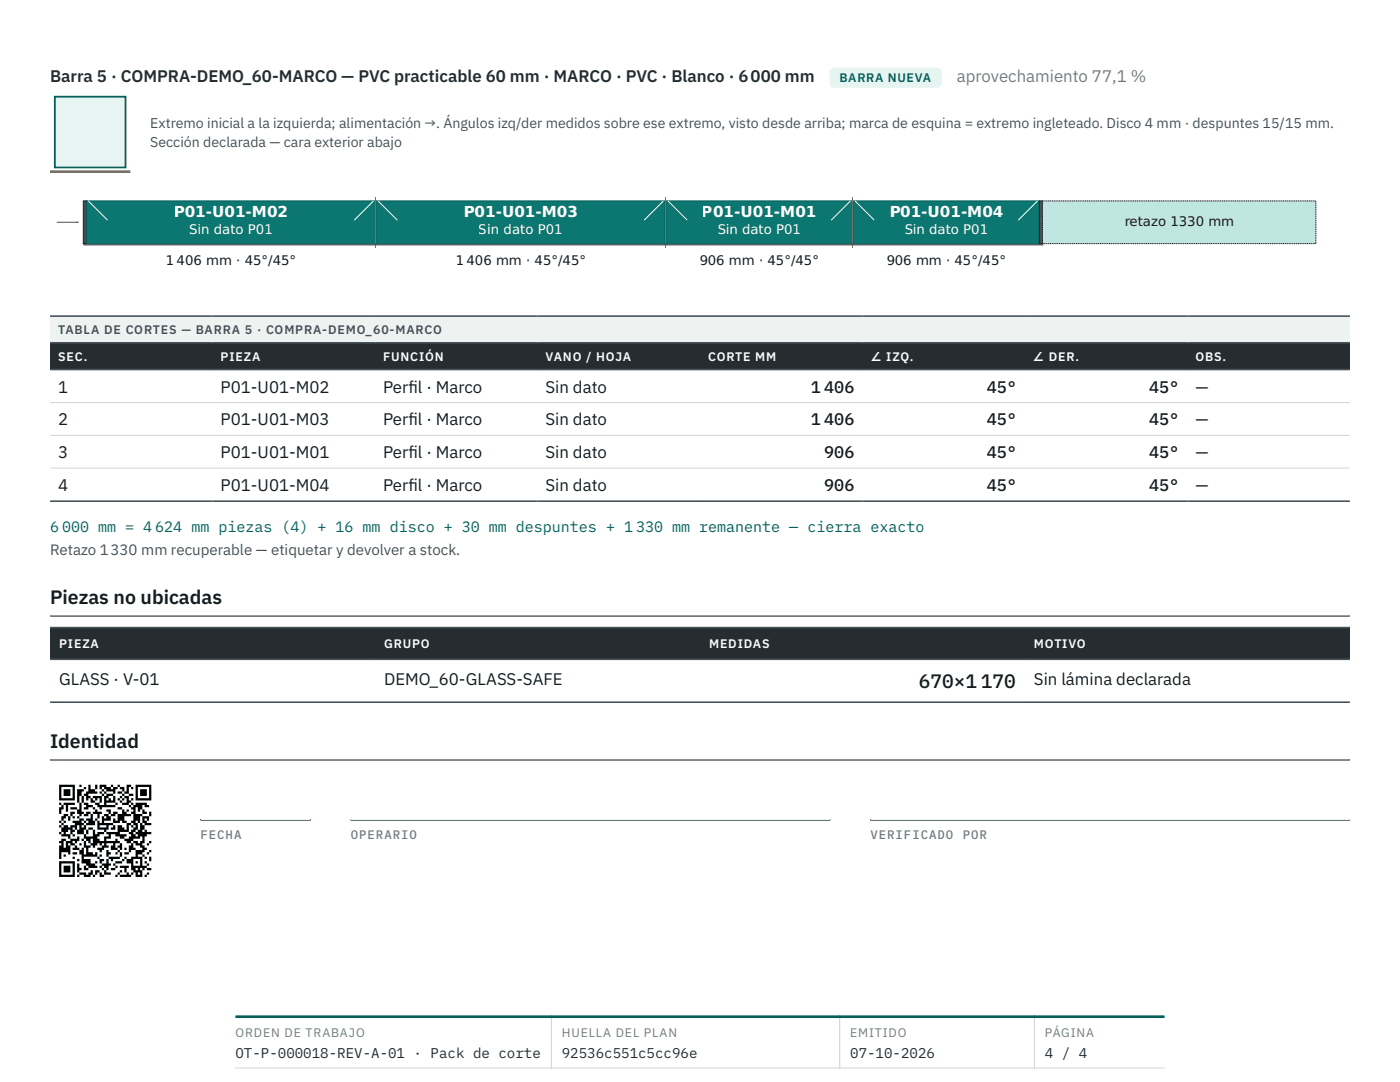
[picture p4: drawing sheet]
<svg xmlns="http://www.w3.org/2000/svg" width="279mm" height="216mm" viewBox="0 0 279 216" stroke-linecap="round" stroke-linejoin="round" font-family="sans-serif">
<path d="M165.6 13.5h22.4v4h-22.4z" fill="#e6f4f2"/>
<path d="M10 63.1h259.4v5.3h-259.4z" fill="#eef3f2"/>
<g fill="#252d31">
<path d="M10 68.4h32.4v5.3h-32.4z"/>
<path d="M42.4 68.4h32.5v5.3h-32.5z"/>
<path d="M74.9 68.4h32.4v5.3h-32.4z"/>
<path d="M107.3 68.4h32.4v5.3h-32.4z"/>
<path d="M139.7 68.4h32.4v5.3h-32.4z"/>
<path d="M172.1 68.4h32.5v5.3h-32.5z"/>
<path d="M204.5 68.4h32.5v5.3h-32.5z"/>
<path d="M237 68.4h32.4v5.3h-32.4z"/>
</g>
<path d="M10 80.3h259.4M10 86.9h259.4M10 93.4h259.4" fill="none" stroke="#cdd5d6" stroke-width=".2"/>
<path d="M10 63.1h259.4M10 68.4h259.4M10 73.7h259.4M10 100h259.4" fill="none" stroke="#465158" stroke-width=".32"/>
<path d="M10 122.8h259.4zM10 122.8h259.4v.3h-259.4z" fill-rule="evenodd" fill="#465158"/>
<g fill="#252d31">
<path d="M10 125.2h64.9v6.4h-64.9z"/>
<path d="M74.9 125.2h64.8v6.4h-64.8z"/>
<path d="M139.7 125.2h64.8v6.4h-64.8z"/>
<path d="M204.5 125.2h64.9v6.4h-64.9z"/>
</g>
<path d="M10 125.2h259.4M10 131.6h259.4M10 140.1h259.4" fill="none" stroke="#465158" stroke-width=".32"/>
<path d="M10 151.5h259.4zM10 151.5h259.4v.3h-259.4z" fill-rule="evenodd" fill="#465158"/>
<path d="M10.9 19.3h14.2v14.1h-14.2z" fill="#e6f4f2" stroke="#075f5a" stroke-width=".35"/>
<path d="M10 34.4h16z" fill="#000" stroke="#b25e09" stroke-width=".71" stroke-linecap="butt"/>
<path d="M16.6 40.1h.6v8.5h-.6z" fill="#465158" stroke="#161c1f" stroke-width=".2"/>
<path d="M11.3 44.4h4.3z" fill="#000" stroke="#465158" stroke-width=".2"/>
<path d="M15.3 44.2l.4 .2-.4 .1z" fill="#465158"/>
<path d="M17.2 40.1h57.7v8.5h-57.7z" fill="#0b7770" stroke="#075f5a" stroke-width=".2"/>
<path d="M17.6 40.1l3.9 3.8zM74.5 40.1l-3.8 3.8z" fill="#000" stroke="#fcfdfc" stroke-width=".2"/>
<path d="M75 39.3v10.1" fill="none" stroke="#e56a32" stroke-width=".2"/>
<path d="M75.1 40.1h57.7v8.5h-57.7z" fill="#0b7770" stroke="#075f5a" stroke-width=".2"/>
<path d="M75.5 40.1l3.8 3.8zM128.6 43.9l3.8-3.8z" fill="#000" stroke="#fcfdfc" stroke-width=".2"/>
<path d="M132.8 39.3v10.1" fill="none" stroke="#e56a32" stroke-width=".2"/>
<path d="M132.9 40.1h37.2v8.5h-37.2z" fill="#0b7770" stroke="#075f5a" stroke-width=".2"/>
<path d="M133.3 40.1l3.8 3.8zM165.9 43.9l3.8-3.8z" fill="#000" stroke="#fcfdfc" stroke-width=".2"/>
<path d="M170.2 39.3v10.1" fill="none" stroke="#e56a32" stroke-width=".2"/>
<path d="M170.3 40.1h37.1v8.5h-37.1z" fill="#0b7770" stroke="#075f5a" stroke-width=".2"/>
<path d="M170.6 40.1l3.9 3.8zM207.1 40.1l-3.9 3.8z" fill="#000" stroke="#fcfdfc" stroke-width=".2"/>
<path d="M207.4 40.1h.6v8.5h-.6z" fill="#465158" stroke="#161c1f" stroke-width=".2"/>
<path d="M208 40.1h54.6v8.5h-54.6z" fill="#bfe6e0" stroke="#161c1f" stroke-width=".2" stroke-dasharray=".2 .1" stroke-linecap="butt"/>
<path d="M16.6 48.9h191.6z" fill="#000" stroke="#161c1f" stroke-width=".2"/>
<path d="M11.8 156.8h3.1zM15.8 156.8h.5zM17.6 156.8h.5zM19 156.8h.4zM19.9 156.8h1.3zM22.1 156.8h.5zM23.5 156.8h.4zM25.3 156.8h.9zM27.1 156.8h3.1zM11.8 157.3h.4zM14.5 157.3h.4zM16.7 157.3h.5zM17.6 157.3h.5zM19 157.3h.4zM19.9 157.3h.4zM20.8 157.3h1.3zM22.6 157.3h.9zM23.9 157.3h.9zM25.3 157.3h.4zM26.2 157.3h.4zM27.1 157.3h.4zM29.8 157.3h.4zM11.8 157.7h.4zM12.7 157.7h1.3zM14.5 157.7h.4zM15.4 157.7h1.3zM17.6 157.7h1.4zM20.3 157.7h.5zM21.2 157.7h1.8zM24.4 157.7h.4zM25.3 157.7h.4zM27.1 157.7h.4zM28 157.7h1.3zM29.8 157.7h.4zM11.8 158.2h.4zM12.7 158.2h1.3zM14.5 158.2h.4zM15.4 158.2h.9zM17.2 158.2h2.2zM19.9 158.2h.4zM20.8 158.2h.4zM22.6 158.2h.4zM23.5 158.2h.9zM24.8 158.2h.9zM27.1 158.2h.4zM28 158.2h1.3zM29.8 158.2h.4zM11.8 158.6h.4zM12.7 158.6h1.3zM14.5 158.6h.4zM15.4 158.6h.9zM16.7 158.6h.9zM20.3 158.6h.5zM21.2 158.6h1.4zM24.4 158.6h.4zM25.7 158.6h.9zM27.1 158.6h.4zM28 158.6h1.3zM29.8 158.6h.4zM11.8 159h.4zM14.5 159h.4zM15.4 159h.4zM16.3 159h.4zM17.2 159h.9zM18.5 159h1.8zM20.8 159h.9zM22.6 159h.4zM23.9 159h.5zM24.8 159h.9zM27.1 159h.4zM29.8 159h.4zM11.8 159.5h3.1zM15.4 159.5h.4zM16.3 159.5h.4zM17.2 159.5h.4zM18.1 159.5h.4zM19 159.5h.4zM19.9 159.5h.4zM20.8 159.5h.4zM21.7 159.5h.4zM22.6 159.5h.4zM23.5 159.5h.4zM24.4 159.5h.4zM25.3 159.5h.4zM26.2 159.5h.4zM27.1 159.5h3.1zM15.4 159.9h.4zM16.3 159.9h.4zM18.1 159.9h.9zM19.9 159.9h.4zM20.8 159.9h2.2zM23.9 159.9h.5zM25.3 159.9h.9zM11.8 160.4h.4zM12.7 160.4h2.2zM15.8 160.4h.5zM16.7 160.4h.9zM19 160.4h.9zM20.8 160.4h.4zM23 160.4h.5zM24.4 160.4h1.3zM26.2 160.4h.4zM27.1 160.4h2.2zM12.2 160.8h.5zM13.1 160.8h.5zM15.8 160.8h.5zM17.2 160.8h1.3zM19.4 160.8h3.6zM25.7 160.8h.5zM26.6 160.8h1.8zM28.9 160.8h.9zM11.8 161.3h.9zM13.1 161.3h.5zM14 161.3h1.4zM15.8 161.3h.5zM16.7 161.3h.9zM18.5 161.3h.5zM19.9 161.3h.4zM23.5 161.3h.9zM26.2 161.3h.9zM27.5 161.3h.9zM11.8 161.7h.4zM13.1 161.7h.5zM15.4 161.7h.9zM19 161.7h.4zM21.2 161.7h.9zM24.4 161.7h.4zM25.3 161.7h.4zM26.6 161.7h.5zM27.5 161.7h.5zM28.4 161.7h.5zM11.8 162.2h.4zM14 162.2h.9zM15.4 162.2h1.3zM17.2 162.2h.9zM18.5 162.2h1.8zM21.7 162.2h.4zM22.6 162.2h.9zM24.4 162.2h.9zM26.2 162.2h.9zM28.4 162.2h.9zM29.8 162.2h.4zM12.7 162.6h.9zM14 162.6h.5zM15.8 162.6h.5zM16.7 162.6h.9zM18.1 162.6h.4zM19.4 162.6h.5zM20.8 162.6h.9zM22.1 162.6h.9zM23.5 162.6h2.7zM26.6 162.6h1.8zM29.8 162.6h.4zM12.2 163.1h.9zM13.6 163.1h.4zM14.5 163.1h.4zM15.4 163.1h.4zM18.1 163.1h.4zM19.4 163.1h.5zM20.3 163.1h.5zM21.2 163.1h.9zM23.5 163.1h1.3zM26.6 163.1h1.4zM28.4 163.1h1.4zM12.2 163.5h.5zM13.6 163.5h.4zM15.8 163.5h.9zM17.2 163.5h1.3zM19 163.5h.4zM20.3 163.5h1.8zM22.6 163.5h.4zM23.5 163.5h1.3zM26.6 163.5h1.4zM28.4 163.5h.5zM29.3 163.5h.5zM11.8 164h.4zM12.7 164h.4zM14.5 164h1.8zM16.7 164h.5zM17.6 164h1.4zM19.4 164h.5zM20.3 164h.5zM22.6 164h1.3zM24.4 164h.9zM26.2 164h.9zM27.5 164h.5zM28.4 164h.9zM12.2 164.4h.5zM14.9 164.4h1.8zM17.2 164.4h1.8zM19.4 164.4h3.2zM25.3 164.4h.9zM26.6 164.4h.9zM28 164.4h.4zM28.9 164.4h1.3zM11.8 164.9h.4zM12.7 164.9h.9zM14 164.9h1.4zM15.8 164.9h.5zM16.7 164.9h.5zM19.4 164.9h.5zM21.2 164.9h.5zM22.6 164.9h.4zM23.5 164.9h.9zM25.3 164.9h.4zM26.2 164.9h.4zM27.1 164.9h.4zM28 164.9h.9zM12.2 165.3h2.3zM14.9 165.3h.5zM15.8 165.3h1.4zM17.6 165.3h.9zM19.4 165.3h2.3zM22.1 165.3h.9zM23.5 165.3h1.3zM25.3 165.3h.4zM26.6 165.3h.9zM28 165.3h.9zM12.2 165.8h1.4zM14 165.8h.9zM15.4 165.8h1.3zM17.2 165.8h.4zM18.5 165.8h.5zM20.8 165.8h.4zM23.5 165.8h2.2zM26.2 165.8h.9zM27.5 165.8h.9zM28.9 165.8h.4zM11.8 166.2h.4zM12.7 166.2h.4zM14 166.2h.5zM15.4 166.2h1.3zM17.2 166.2h.4zM18.5 166.2h.5zM19.4 166.2h1.4zM21.2 166.2h2.7zM25.7 166.2h.9zM27.1 166.2h3.1zM12.2 166.7h1.8zM14.5 166.7h.4zM16.7 166.7h.5zM18.5 166.7h1.4zM21.7 166.7h.4zM23 166.7h2.3zM26.2 166.7h.9zM27.5 166.7h1.8zM13.6 167.1h.4zM15.4 167.1h.4zM16.7 167.1h2.7zM20.8 167.1h1.3zM23.9 167.1h.9zM25.7 167.1h2.3zM28.4 167.1h.5zM12.2 167.6h.9zM14 167.6h1.8zM16.3 167.6h.4zM17.2 167.6h.9zM18.5 167.6h1.4zM20.8 167.6h.4zM23 167.6h.5zM24.8 167.6h1.8zM28.4 167.6h.5zM11.8 168h.9zM13.1 168h1.4zM14.9 168h.5zM16.7 168h.5zM17.6 168h.5zM18.5 168h5.4zM25.3 168h.9zM26.6 168h.9zM28 168h.9zM29.8 168h.4zM12.2 168.5h.5zM13.1 168.5h.5zM14 168.5h.9zM15.8 168.5h.5zM16.7 168.5h.5zM18.1 168.5h1.3zM19.9 168.5h.4zM20.8 168.5h.4zM22.6 168.5h.4zM23.9 168.5h.5zM26.2 168.5h.4zM27.1 168.5h1.3zM29.3 168.5h.5zM11.8 168.9h.9zM13.1 168.9h.9zM14.9 168.9h.5zM16.7 168.9h1.4zM18.5 168.9h.5zM20.3 168.9h1.4zM22.1 168.9h.9zM23.5 168.9h.9zM25.7 168.9h.9zM28 168.9h.9zM11.8 169.4h2.2zM14.5 169.4h1.3zM16.3 169.4h.4zM17.2 169.4h.4zM19.4 169.4h1.4zM22.1 169.4h1.4zM23.9 169.4h.5zM24.8 169.4h.5zM25.7 169.4h1.4zM28.4 169.4h.9zM11.8 169.8h2.2zM15.8 169.8h.9zM17.2 169.8h.4zM19.9 169.8h.4zM21.2 169.8h.5zM23.5 169.8h.4zM25.7 169.8h.5zM27.1 169.8h1.8zM29.8 169.8h.4zM11.8 170.3h.4zM13.6 170.3h.4zM14.5 170.3h.9zM15.8 170.3h.9zM17.2 170.3h1.3zM19 170.3h.4zM21.2 170.3h.9zM23 170.3h.5zM23.9 170.3h.5zM24.8 170.3h.9zM27.1 170.3h1.3zM29.3 170.3h.5zM11.8 170.7h.4zM12.7 170.7h.4zM16.3 170.7h3.1zM19.9 170.7h.4zM21.2 170.7h.5zM23.9 170.7h.5zM27.1 170.7h.4zM28.4 170.7h.5zM11.8 171.2h.4zM14.5 171.2h.4zM16.3 171.2h.4zM19.4 171.2h.5zM21.7 171.2h2.2zM24.8 171.2h.5zM26.2 171.2h2.2zM28.9 171.2h.4zM29.8 171.2h.4zM15.4 171.6h.4zM16.3 171.6h1.8zM19.9 171.6h.9zM21.2 171.6h.5zM22.1 171.6h.5zM24.4 171.6h.4zM25.3 171.6h1.3zM28 171.6h.4zM29.8 171.6h.4zM11.8 172.1h3.1zM16.3 172.1h1.8zM19 172.1h.4zM19.9 172.1h.4zM21.2 172.1h.5zM23 172.1h1.4zM25.3 172.1h1.3zM27.1 172.1h.4zM28 172.1h.4zM28.9 172.1h.4zM11.8 172.5h.4zM14.5 172.5h.4zM15.4 172.5h.4zM17.2 172.5h1.8zM20.3 172.5h1.8zM22.6 172.5h.4zM26.2 172.5h.4zM28 172.5h.4zM29.3 172.5h.5zM11.8 173h.4zM12.7 173h1.3zM14.5 173h.4zM15.4 173h.4zM16.7 173h.5zM17.6 173h1.8zM19.9 173h.4zM20.8 173h.9zM23 173h.5zM23.9 173h1.8zM26.2 173h3.1zM11.8 173.4h.4zM12.7 173.4h1.3zM14.5 173.4h.4zM15.4 173.4h.9zM16.7 173.4h.9zM20.3 173.4h.5zM21.2 173.4h.5zM22.1 173.4h.9zM24.8 173.4h.5zM26.2 173.4h.9zM27.5 173.4h.5zM28.4 173.4h.5zM29.3 173.4h.9zM11.8 173.9h.4zM12.7 173.9h1.3zM14.5 173.9h.4zM15.4 173.9h.4zM18.1 173.9h.4zM19 173.9h.9zM20.8 173.9h.4zM23.9 173.9h.5zM24.8 173.9h.5zM26.6 173.9h1.8zM11.8 174.3h.4zM14.5 174.3h.4zM15.8 174.3h1.4zM17.6 174.3h.9zM19 174.3h.4zM19.9 174.3h.4zM20.8 174.3h1.3zM23.5 174.3h.4zM25.3 174.3h.4zM26.2 174.3h.4zM27.1 174.3h.4zM28 174.3h.4zM29.3 174.3h.5zM11.8 174.8h3.1zM15.4 174.8h.4zM16.7 174.8h1.4zM18.5 174.8h.5zM19.9 174.8h.9zM23 174.8h.5zM23.9 174.8h2.3zM27.1 174.8h1.3zM28.9 174.8h.4z" fill="#000" stroke="#000" stroke-width=".45"/>
<g fill="#465158">
<path d="M40 163.6h22zM40 163.6h22v.2h-22z" fill-rule="evenodd"/>
<path d="M70 163.6h95.7zM70 163.6h95.7v.2h-95.7z" fill-rule="evenodd"/>
<path d="M173.7 163.6h95.7zM173.7 163.6h95.7v.2h-95.7z" fill-rule="evenodd"/>
</g>
<path d="M47 213.1h185.4M110 202.6v10.6M167.6 202.6v10.6M206.4 202.6v10.6" fill="none" stroke="#cdd5d6" stroke-width=".2"/>
<path d="M47 202.9h185.4" fill="none" stroke="#075f5a" stroke-width=".53"/>
<g font-size="3.9" fill="#161c1f">
<text x="10" y="120.5">Piezas no ubicadas</text>
<text x="183.3" y="137.3">670×1 170</text>
<text x="10" y="149.3">Identidad</text>
</g>
<text font-size="3.4" fill="#252d31" x="10" y="16.4">Barra 5 · COMPRA-DEMO_60-MARCO — PVC practicable 60 mm · MARCO · PVC · Blanco · 6 000 mm</text>
<text font-size="3.4" fill="#727d82" x="191" y="16.4">aprovechamiento 77,1 %</text>
<g font-size="3.4" fill="#161c1f">
<text x="11.6" y="78.3">1</text>
<text x="44" y="78.3">P01-U01-M02</text>
<text x="76.5" y="78.3">Perf</text>
<text x="81.5" y="78.3">il · Marco</text>
<text x="108.9" y="78.3">Sin dato</text>
<text x="161.8" y="78.3">1 406</text>
<text x="196.9" y="78.3">45°</text>
<text x="229.3" y="78.3">45°</text>
<text x="238.6" y="78.3">—</text>
<text x="11.6" y="84.9">2</text>
<text x="44" y="84.9">P01-U01-M03</text>
<text x="76.5" y="84.9">Perf</text>
<text x="81.5" y="84.9">il · Marco</text>
<text x="108.9" y="84.9">Sin dato</text>
<text x="161.8" y="84.9">1 406</text>
<text x="196.9" y="84.9">45°</text>
<text x="229.3" y="84.9">45°</text>
<text x="238.6" y="84.9">—</text>
<text x="11.6" y="91.4">3</text>
<text x="44" y="91.4">P01-U01-M01</text>
<text x="76.5" y="91.4">Perf</text>
<text x="81.5" y="91.4">il · Marco</text>
<text x="108.9" y="91.4">Sin dato</text>
<text x="164.5" y="91.4">906</text>
<text x="196.9" y="91.4">45°</text>
<text x="229.3" y="91.4">45°</text>
<text x="238.6" y="91.4">—</text>
<text x="11.6" y="97.9">4</text>
<text x="44" y="97.9">P01-U01-M04</text>
<text x="76.5" y="97.9">Perf</text>
<text x="81.5" y="97.9">il · Marco</text>
<text x="108.9" y="97.9">Sin dato</text>
<text x="164.5" y="97.9">906</text>
<text x="196.9" y="97.9">45°</text>
<text x="229.3" y="97.9">45°</text>
<text x="238.6" y="97.9">—</text>
<text x="11.8" y="136.7">GLASS · V-01</text>
<text x="76.6" y="136.7">DEMO_60-GLASS-SAFE</text>
<text x="206.4" y="136.7">Sin lámina declarada</text>
</g>
<g font-size="3" fill="#fcfdfc">
<text x="34.7" y="43.3">P01-U01-M02</text>
<text x="92.5" y="43.3">P01-U01-M03</text>
<text x="140.1" y="43.3">P01-U01-M01</text>
<text x="177.4" y="43.3">P01-U01-M04</text>
</g>
<text font-size="3" fill="#075f5a" x="10" y="106.2">6 000 mm = 4 624 mm piezas (4) + 16 mm disco + 30 mm despuntes + 1 330 mm remanente — cierra exacto</text>
<text font-size="3" fill="#465158" x="10" y="110.7">Retazo 1 330 mm recuperable — etiquetar y devolver a stock.</text>
<g font-size="2.8" fill="#465158">
<text x="30" y="25.6">Extremo inicial a la izquierda; alimentación →. Ángulos izq/der medidos sobre ese extremo, visto desde arriba; marca de esquina = extremo ingleteado. Disco 4 mm · despuntes 15/15 mm.</text>
<text x="30" y="29.2">Sección declarada — cara exterior abajo</text>
</g>
<g font-size="2.8" fill="#252d31">
<text x="47" y="211">OT-P-000018-REV-A-01 · Pack de corte</text>
<text x="112.1" y="211">92536c551c5cc96e</text>
<text x="169.7" y="211">07-10-2026</text>
<text x="208.5" y="211">4 / 4</text>
</g>
<g font-size="2.7" fill="#fcfdfc">
<text x="37.7" y="46.7">Sin dato P01</text>
<text x="95.6" y="46.7">Sin dato P01</text>
<text x="143.2" y="46.7">Sin dato P01</text>
<text x="180.5" y="46.7">Sin dato P01</text>
</g>
<g font-size="2.7" fill="#161c1f">
<text x="224.3" y="45.1">retazo 1330 mm</text>
<text x="33" y="52.9">1</text>
<text x="35.2" y="52.9">406 mm · 45°/45°</text>
<text x="90.9" y="52.9">1</text>
<text x="93.1" y="52.9">406 mm · 45°/45°</text>
<text x="139.6" y="52.9">906 mm · 45°/45°</text>
<text x="176.9" y="52.9">906 mm · 45°/45°</text>
</g>
<text font-size="2.5" fill="#075f5a" x="167.6" y="16.4">BARRA NUEVA</text>
<text font-size="2.5" fill="#465158" x="11.6" y="66.7">TABLA DE CORTES — BARRA 5 · COMPRA-DEMO_60-MARCO</text>
<g font-size="2.5" fill="#fcfdfc">
<text x="11.6" y="72">SEC.</text>
<text x="44" y="72">PIEZA</text>
<text x="76.5" y="72">FUNCIÓN</text>
<text x="108.9" y="72">VANO / HOJA</text>
<text x="141.3" y="72">CORTE MM</text>
<text x="173.7" y="72">∠ IZQ.</text>
<text x="206.1" y="72">∠ DER.</text>
<text x="238.6" y="72">OBS.</text>
<text x="11.8" y="129.3">PIEZA</text>
<text x="76.6" y="129.3">GRUPO</text>
<text x="141.5" y="129.3">MEDIDAS</text>
<text x="206.4" y="129.3">MOTIVO</text>
</g>
<g font-size="2.5" fill="#727d82">
<text x="40" y="167.4">FECHA</text>
<text x="70" y="167.4">OPERARIO</text>
<text x="173.7" y="167.4">VERIFICADO POR</text>
<text x="47" y="206.9">ORDEN DE TRABAJO</text>
<text x="112.1" y="206.9">HUELLA DEL PLAN</text>
<text x="169.7" y="206.9">EMITIDO</text>
<text x="208.5" y="206.9">PÁGINA</text>
</g>
</svg>
